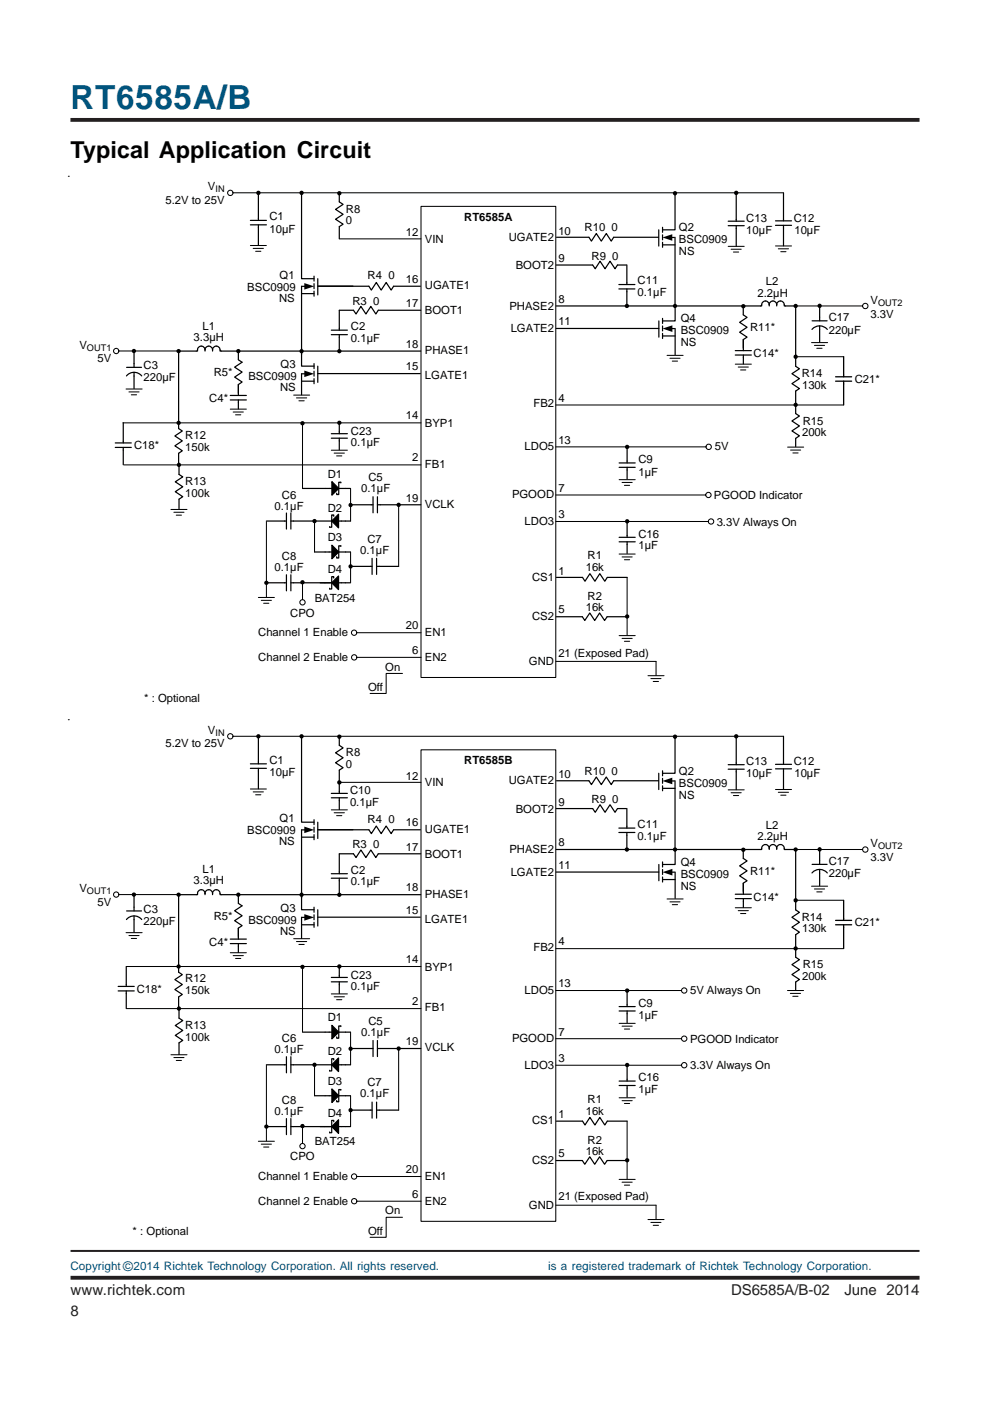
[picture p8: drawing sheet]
<svg xmlns="http://www.w3.org/2000/svg" width="210mm" height="297mm" viewBox="0 0 210 297" stroke-linecap="round" stroke-linejoin="round" font-family="sans-serif">
<path d="M14.9 25.4h180.1M15 270.9h180" fill="none" stroke="#231f20" stroke-width=".81" stroke-linecap="butt"/>
<path d="M15 265.2h180" fill="none" stroke="#231f20" stroke-width=".42"/>
<g fill="none" stroke="#000" stroke-width=".22">
<path d="M49.4 40.9h116.7M53.1 52.1h3.4M53.7 52.7h2.2M54.2 53.3h1.1M72 50.6h17.3M89.3 43.8h28.5v99.8h-28.5zM154.4 52.2h3.4M155 52.8h2.2M155.5 53.4h1.1M164.4 52.1h3.4M165 52.8h2.2M165.5 53.4h1.1"/>
<path d="M25.2 74.4h12.6M141.4 75.3h3.4M142 76h2.2M142.5 76.6h1.2M155.9 77.2h3.4M156.5 77.8h2.2M157 78.4h1.1M168.6 64.9h14.3M168.9 75.6h10M172.1 72.6h3.4M172.7 73.2h2.1M173.2 73.8h1.1"/>
<path d="M26.1 89.7h63.2M26.3 98.6h63M26.7 82.5h3.4M27.3 83.1h2.2M27.8 83.7h1.2M48.8 86.7h3.4M49.4 87.4h2.2M49.9 88h1.2M62.3 83.8h3.4M62.9 84.4h2.1M63.4 85h1.1M64.1 89.7v13.8"/>
<path d="M70.2 95.5h3.5M70.8 96.1h2.2M71.4 96.7h1.1M117.8 94.7h31.9M117.8 85.9h61.1M167 94.8h3.4M167.6 95.4h2.2M168.1 96h1.1M36.2 108h3.4M36.9 108.6h2.1M37.4 109.2h1.1M56.5 110.6v16"/>
<path d="M66.7 110.5v6.5M74.3 103.6v6.9M74.3 117v6.5M84.5 107v13.1M117.8 104.9h31.8M117.8 110.6h32.4M131.3 101.7h3.4M131.3 117.5h3.4M131.9 102.3h2.1M131.9 118.1h2.1M132.4 102.9h1.1M132.4 118.7h1.1"/>
<path d="M54.8 126.7h3.4M55.4 127.3h2.1M55.9 127.9h1.1M64.1 123.6v3.5M75.6 134.1h13.7M75.7 139.4h13.6M131.3 134.8h3.4M131.9 135.4h2.1M132.4 136h1.1M133 122.4v12.3M49.4 156.1h116.7M85.3 142.8h-3.4v4.2h-3.4"/>
<path d="M89.3 159h28.5v99.9h-28.5zM117.9 140.2h21.2v3M137.4 143.3h3.4M138 143.9h2.1M138.5 144.5h1.1M53.1 167.3h3.4M53.7 167.9h2.2M54.2 168.5h1.1M70.2 171.7h3.5M70.8 172.3h2.2M71.4 172.9h1.1M72 165.9h17.3"/>
<path d="M154.4 167.5h3.4M155 168.1h2.2M155.5 168.7h1.1M164.4 167.4h3.4M165 168h2.2M165.5 168.6h1.1M25.2 189.7h12.6M26.7 197.7h3.4M27.3 198.4h2.2M27.8 199h1.2M62.3 199h3.4M62.9 199.6h2.1"/>
<path d="M141.4 190.6h3.4M142 191.2h2.2M142.5 191.8h1.2M155.9 192.5h3.4M156.5 193.1h2.2M157 193.7h1.1M168.6 180.1h14.3M168.9 190.9h9.9M172.1 187.9h3.4M172.7 188.5h2.1M173.2 189.1h1.1M26.7 204.9h62.6"/>
<path d="M26.8 213.8h62.5M48.8 202h3.4M49.4 202.6h2.2M49.9 203.2h1.2M63.4 200.2h1.1M64.1 205v13.8M70.2 210.7h3.5M70.8 211.3h2.2M71.4 212h1.1M74.3 218.8v7M117.8 210h26.7M117.8 201.1h61.1"/>
<path d="M131.3 217h3.4M131.9 217.6h2.1M132.4 218.2h1.1M167 210h3.4M167.6 210.6h2.1M168.1 211.2h1.1M36.2 223.6h3.4M36.9 224.2h2.1M37.4 224.8h1.1M56.5 225.9v16M64.1 238.9v3.5M66.7 225.8v6.5"/>
<path d="M74.3 232.3v6.5M84.5 222.3v13.1M117.8 220.2h26.7M117.8 225.9h26.7M131.3 232.8h3.4M131.9 233.4h2.1M132.4 234h1.1M133 237.7v12.3M54.8 242h3.4M55.4 242.6h2.1M55.9 243.2h1.1M75.6 249.4h13.7"/>
<path d="M75.7 254.7h13.6M85.3 258.1h-3.4v4.2h-3.4M117.9 255.5h21.2v3M131.3 250.1h3.4M131.9 250.6h2.1M132.4 251.3h1.1M137.4 258.6h3.4M138 259.2h2.1M138.5 259.8h1.1"/>
<circle cx="48.8" cy="40.9" r=".57"/>
<circle cx="24.6" cy="74.4" r=".56"/>
<circle cx="183.5" cy="64.9" r=".57"/>
<circle cx="150.3" cy="94.7" r=".57"/>
<circle cx="150.2" cy="104.9" r=".57"/>
<circle cx="150.8" cy="110.6" r=".57"/>
<circle cx="64.1" cy="127.7" r=".57"/>
<circle cx="75.1" cy="134.1" r=".56"/>
<circle cx="75.1" cy="139.4" r=".57"/>
<circle cx="48.8" cy="156.1" r=".57"/>
<circle cx="24.6" cy="189.7" r=".56"/>
<circle cx="183.5" cy="180.1" r=".57"/>
<circle cx="145.1" cy="210" r=".57"/>
<circle cx="145.1" cy="220.2" r=".57"/>
<circle cx="145.1" cy="225.8" r=".57"/>
<circle cx="64.1" cy="243" r=".57"/>
<circle cx="75.1" cy="249.4" r=".56"/>
<circle cx="75.1" cy="254.7" r=".57"/>
</g>
<g fill="none" stroke="#000" stroke-width=".26">
<path d="M53.1 47.7h3.4M53.1 46.7h3.4M54.8 40.8v5.9M54.8 47.7v4.3M63.9 40.8v18.3h2.7M66.6 58.6v1M67.4 59.1v3.4M71.9 41.1v1.7l.8 .5-1.6 1.1 1.6 1-1.6 1.1 1.6 1-.8 .6v2.5M118 56.2h7.7l.5 .8 1-1.6 1.1 1.6 1-1.6 1.1 1.6 .5-.8h1.9M118 50.3h6.9l.5 .8 1-1.6 1.1 1.6 1-1.6 1.1 1.6 .5-.8h9.5M132.9 56.2v4.1M139.7 48.7v3.5"/>
<path d="M140.5 48.2v1.1M140.5 49.8v1M140.5 51.4v1M140.5 51.9h2.6M142.4 50.3h.6M143.1 41v7.7h-2.6M143.1 50.3v14.5M154.4 47.9h3.4M154.4 46.9h3.4M156.1 41v5.9M156.1 47.9v4.3M164.4 47.8h3.4"/>
<path d="M164.4 46.8h3.4M166.1 40.9v5.9M166.1 47.8v4.3M26.8 79.7a2.08 2.08 0 0 1 3.2 0M26.8 77.9h3.2M28.4 74.4v3.5M28.4 78.9v3.5M43.5 74.2a.8 .8 0 0 1 .8-.8 .8 .8 0 0 1 .8 .8M43.5 74.2v.2M43.5 74.2a.81 .81 0 0 0-1-.8 .81 .81 0 0 0-.6 1h-4v16.5l.8 .5-1.6 1 1.6 1.1-1.6 1 1.6 1.1-.8 .5v2.6M45.1 74.2a.81 .81 0 0 1 .9-.8 .81 .81 0 0 1 .7 1h42.5M45.1 74.2v.2"/>
<path d="M50.5 74.5v1.8l.8 .5-1.6 1 1.6 1.1-1.6 1.1 1.6 1-.8 .5v2.3M63.9 73.9v3.7h2.7M63.9 62.3h2.7M63.9 60.7v14.4M63.9 79.2v4.5M64.1 60.7h.6M64.1 79.3h.6M66.6 60.1v1.1M66.6 61.7v1.1M66.6 77.1v1.1M66.6 78.7v1M67.4 60.7h10.8l.5 .8 1.1-1.6 1 1.6 1.1-1.6 1 1.6 .6-.8h5.6"/>
<path d="M67.4 79.2h21.7M67.4 77.6v3.5M70.2 71h3.5M70.2 70h3.5M71.9 71v3.4M89.2 65.8h-9l-.5 .8-1.1-1.6-1 1.6-1.1-1.6-1 1.6-.6-.8h-3v4.2M117.9 69.6h21.8M131.2 61.3h3.4M131.2 60.3h3.4M132.9 61.3v3.4M139.7 68v3.5M140.5 67.5v1.1"/>
<path d="M140.5 69.1v1.1M140.5 70.7v1.1M140.5 71.2h2.6M142.4 69.7h.6M143.1 69.6v5.6M143.1 64.9v3.1h-2.6M155.9 75.3h3.4M155.9 74.3h3.4M157.6 65v1.8l.8 .5-1.6 1 1.6 1.1-1.6 1 1.6 1.1-.8 .5v2.3M157.6 75.3v1.9M163.1 64.6a.82 .82 0 0 0-1-.8 .82 .82 0 0 0-.6 1.1h-43.6M163.1 64.6a.79 .79 0 0 1 .8-.8 .79 .79 0 0 1 .8 .8"/>
<path d="M163.1 64.6v.3M164.7 64.6a.82 .82 0 0 1 .9-.8 .82 .82 0 0 1 .7 1.1h2.4M164.7 64.6v.3M168.7 64.9v12.8l.8 .5-1.6 1 1.6 1.1-1.6 1 1.6 1.1-.8 .5v4.8l.8 .5-1.6 1.1 1.6 1-1.6 1.1 1.6 1-.8 .5v1.8M172.2 69.8a2.14 2.14 0 0 1 3.2 0M172.2 68h3.2M173.8 64.6v3.4M173.8 69.1v3.4M24.4 94.9h3.4M24.4 93.9h3.4M26.1 89.6v4.3M26.1 94.9v3.6"/>
<path d="M38 98.8v1.8l.7 .5-1.5 1.1 1.5 1-1.5 1 1.5 1.1-.7 .5v2.1M48.8 84.8h3.4M48.8 83.8h3.4M50.5 84.8v1.9M63.9 80.8h2.7M66.6 80.3v1.1M70.2 92.9h3.5M70.2 92h3.5M71.9 89.7v2.3M71.9 92.9v2.5M131.3 99.1h3.4M131.3 98.2h3.4"/>
<path d="M133 94.7v3.5M133 99.1v2.4M56.5 110.5h4.2M60.7 108.8v3.4M61.7 110.5h4.9M61.7 108.8v3.4M64.1 103.6h6.3M66.7 110.5h3.6M70.3 110.5v1.3h-.4v-.2M70.4 117h-3.7M70.4 102.1l1.4 1.5-1.4 1.4zM70.4 115.6l1.4 1.4-1.4 1.5z"/>
<path d="M70.8 109.5v-.3h-.5v1.3M71.8 109v2.9l-1.5-1.4zM71.8 110.5h2.5M71.8 103.6v1.3h-.4v-.3M71.8 117v1.3h-.4v-.3M71.8 103.6h2.5M71.8 117h2.5M72.3 102.4v-.2h-.5v1.4M72.3 115.9v-.2h-.5v1.3M74.3 107h4.8M78.9 118.4v3.4M79.1 105.3v3.4"/>
<path d="M79.8 118.4v3.4M80 107h9.2M80 105.3v3.4M131.3 114.9h3.4M131.3 113.9h3.4M133 110.5v3.4M133 114.9v2.4M56.5 123.6h4.2M60.7 121.9v3.4M61.7 123.6h8.6M61.7 121.9v3.4M70.3 123.6l1.5-1.5v2.9z"/>
<path d="M70.3 123.6v1.3h-.4v-.2M70.8 122.6v-.3h-.5v1.3M71.8 123.6h2.5M74.1 120.1h4.8M79.8 120.1h4.7M117.9 130.8h5.6l.5 .8 1-1.6 1.1 1.6 1-1.6 1.1 1.6 .5-.8h4.3M118 122.4h5.5l.5 .8 1.1-1.6 1 1.6 1.1-1.6 1 1.6 .6-.8h4.2M54.8 156v5.9M63.9 156v18.3h2.7M71.9 156.3v1.7l.8 .6-1.6 1 1.6 1.1-1.6 1 1.6 1.1-.8 .5v2.6M143.1 156.2v7.7h-2.6M156.1 156.2v5.9"/>
<path d="M166.1 156.1v6M53.1 162.9h3.4M53.1 161.9h3.4M54.8 162.9v4.3M63.9 175.9v14.5M63.9 177.5h2.7M64.1 176h.6M66.6 173.8v1M66.6 175.4v1M66.6 177v1M67.4 175.9h10.8l.5 .8 1.1-1.6 1 1.6 1.1-1.6 1 1.6 .6-.8h5.6M67.4 174.3v3.5"/>
<path d="M70.2 169.1h3.5M70.2 168.2h3.5M71.9 165.9v2.3M71.9 169.1v2.5M118 171.4h7.7l.5 .8 1-1.6 1.1 1.6 1-1.6 1.1 1.6 .5-.8h1.9M118 165.5h6.9l.5 .9 1-1.7 1.1 1.7 1-1.7 1.1 1.7 .5-.9h9.5M131.2 176.5h3.4M131.2 175.6h3.4M132.9 171.4v4.2M132.9 176.5v3.4M139.7 163.9v3.5M140.5 163.4v1.1"/>
<path d="M140.5 165v1.1M140.5 166.6v1.1M140.5 167.1h2.6M142.4 165.6h.6M143.1 165.5v14.5M154.4 163.1h3.4M154.4 162.1h3.4M156.1 163.1v4.3M163.1 179.9a.82 .82 0 0 0-1-.8 .82 .82 0 0 0-.6 1h-43.6M163.1 179.9a.79 .79 0 0 1 .8-.8 .79 .79 0 0 1 .8 .8M163.1 179.9v.2M164.4 163h3.4"/>
<path d="M164.4 162.1h3.4M164.7 179.9a.82 .82 0 0 1 .9-.8 .82 .82 0 0 1 .7 1h2.4M164.7 179.9v.2M166.1 163v4.3M173.8 179.8v3.5M26.8 195a2.08 2.08 0 0 1 3.2 0M26.8 193.1h3.2M28.4 189.7v3.4M28.4 194.2v3.4M43.5 189.4a.8 .8 0 0 1 .8-.8 .8 .8 0 0 1 .8 .8M43.5 189.4v.3M43.5 189.4a.81 .81 0 0 0-1-.7 .81 .81 0 0 0-.6 1h-4v16.4l.8 .5-1.6 1.1 1.6 1-1.6 1.1 1.6 1-.8 .6v2.6"/>
<path d="M45.1 189.4a.81 .81 0 0 1 .9-.7 .81 .81 0 0 1 .7 1h42.5M45.1 189.4v.3M48.8 199.1h3.4M50.5 189.8v1.7l.8 .5-1.6 1.1 1.6 1.1-1.6 1 1.6 1.1-.8 .5v2.3M63.9 189.2v3.7h2.7M63.9 194.5v4.5M63.9 196.1h2.7M64.1 194.5h.6M66.6 192.3v1.1M66.6 194v1M66.6 195.5v1.1M67.4 194.5h21.7"/>
<path d="M67.4 192.9v3.4M70.2 186.2h3.5M70.2 185.2h3.5M71.9 181h3l.6 .8 1-1.6 1.1 1.6 1-1.6 1.1 1.6 .5-.8h9M71.9 181v4.2M71.9 186.2v3.4M117.9 184.9h21.8M139.7 183.3v3.4M140.5 182.7v1.1M140.5 184.4v1M140.5 185.9v1.1M140.5 186.5h2.6"/>
<path d="M142.4 184.9h.6M143.1 184.9v5.6M143.1 180.2v3.1h-2.6M155.9 190.5h3.4M155.9 189.6h3.4M157.6 180.2v1.8l.8 .5-1.6 1.1 1.6 1-1.6 1.1 1.6 1-.8 .6v2.3M157.6 190.5v1.9M168.7 180.2v12.7l.8 .5-1.6 1.1 1.6 1-1.6 1.1 1.6 1-.8 .6v4.7l.8 .6-1.6 1 1.6 1.1-1.6 1 1.6 1.1-.8 .5v1.8M172.2 185.1a2.14 2.14 0 0 1 3.2 0M172.2 183.3h3.2M173.8 184.3v3.5M25.1 210.1h3.4"/>
<path d="M25.1 209.1h3.4M26.8 205v4.1M26.8 210.1v3.7M38 214.1v1.8l.7 .5-1.5 1 1.5 1.1-1.5 1 1.5 1.1-.7 .5v2.5M48.8 200.1h3.4M50.5 200.1v1.8M64.1 218.8h6.3M70.2 208.2h3.5M70.2 207.2h3.5M70.4 217.4l1.4 1.4-1.4 1.5zM71.8 218.8v1.3h-.4v-.3M71.8 218.8h2.5"/>
<path d="M71.9 204.9v2.3M71.9 208.2v2.4M72.3 217.7v-.2h-.5v1.3M131.3 214.3h3.4M131.3 213.4h3.4M133 210v3.4M133 214.3v2.5M56.5 225.8h4.2M56.5 238.9h4.2M60.7 224v3.5M60.7 237.2v3.4M61.7 225.8h4.9"/>
<path d="M61.7 238.9h8.6M61.7 224v3.5M61.7 237.2v3.4M66.7 232.3h3.7M66.7 225.8h3.6M70.3 225.8v1.3h-.4v-.2M70.3 238.9v1.3h-.4v-.2M70.4 230.9l1.4 1.4-1.4 1.5zM70.8 224.7v-.2h-.5v1.3M70.8 237.8v-.3h-.5v1.4M71.8 224.3v2.9l-1.5-1.4zM71.8 237.4v2.9l-1.5-1.4z"/>
<path d="M71.8 225.8h2.5M71.8 238.9h2.5M71.8 232.3v1.3h-.4v-.3M71.8 232.3h2.5M72.3 231.1v-.1h-.5v1.3M74.1 235.4h4.8M74.3 222.3h4.8M78.9 233.7v3.4M79.1 220.6v3.4M79.8 235.4h4.7M79.8 233.7v3.4M80 222.3h9.2"/>
<path d="M80 220.6v3.4M118 237.7h5.5l.5 .8 1.1-1.6 1 1.6 1.1-1.6 1 1.6 .6-.8h4.2M131.3 230.1h3.4M131.3 229.2h3.4M133 225.8v3.4M133 230.1v2.5M117.9 246.1h5.6l.5 .7 1-1.5 1.1 1.5 1-1.5 1.1 1.5 .5-.7h4.3"/>
</g>
<g fill="none" stroke="#000" stroke-width=".21">
<path d="M14.5 37.4h.1M54.8 40.9v.3M63.9 40.9v.3M71.9 41v.3M143.1 41v.3M156.1 40.9v.3M28.4 74.4v.4M37.9 74.4v.4M50.5 74.4v.4M63.9 74.5v.3M71.9 74.5v.3M132.9 64.9v.3"/>
<path d="M143.1 64.9v.3M157.6 64.9v.4M168.7 64.9v.3M168.7 75.6v.4M173.8 64.8v.4M37.9 89.7v.3M37.9 98.6v.3M64.1 89.7v.4M71.9 89.6v.4M133 94.7v.4M168.7 85.8v.4M66.7 110.5v.3"/>
<path d="M74.3 107.1v.3M84.5 107v.4M133 110.5v.4M56.5 123.6v.3M64.1 123.4v.4M74.3 120.1v.3M133 130.7v.3M14.5 152.6h.1M54.8 156.1v.3M63.9 156.1v.4M71.9 156.2v.3M143.1 156.2v.3"/>
<path d="M156.1 156.1v.4M71.9 165.9v.3M28.4 189.7v.3M37.9 189.7v.3M50.5 189.7v.3M63.9 189.7v.3M71.9 189.7v.3M132.9 180.1v.3M143.1 180.1v.3M157.6 180.2v.3M168.7 180.1v.3M168.7 190.9v.3"/>
<path d="M173.8 180.1v.3M37.9 204.9v.4M37.9 213.8v.4M64.1 205v.3M71.9 204.9v.3M133 210v.3M168.7 201.1v.3M56.5 238.9v.3M64.1 238.7v.4M66.7 225.8v.3M74.3 222.4v.3M74.3 235.4v.3"/>
<path d="M84.5 222.3v.4M133 225.8v.3M133 246v.3"/>
</g>
<g fill="#000">
<path d="M140.5 50.3l2-.6v1.3zM64.5 60l2.1 .7-2.1 .7zM64.5 78.6l2.1 .7-2.1 .7zM140.5 69.7l2.1-.7v1.4zM71.8 109v2.9l-1.5-1.4zM70.4 102.1l1.4 1.5-1.4 1.4zM70.4 115.6l1.4 1.4-1.4 1.5zM70.3 123.6l1.5-1.5v2.9zM64.5 175.3l2.1 .7-2.1 .6zM140.5 165.6l2-.7v1.4zM64.5 193.8l2.1 .7-2.1 .7zM140.5 184.9l2.1-.7v1.4z"/>
<path d="M70.4 217.4l1.4 1.4-1.4 1.5zM71.8 224.3v2.9l-1.5-1.4zM71.8 237.4v2.9l-1.5-1.4zM70.4 230.9l1.4 1.4-1.4 1.5z"/>
<circle cx="54.8" cy="40.9" r=".47"/>
<circle cx="63.9" cy="40.9" r=".46"/>
<circle cx="72" cy="41" r=".47"/>
<circle cx="143.1" cy="41" r=".46"/>
<circle cx="156.1" cy="40.9" r=".47"/>
<circle cx="28.4" cy="74.4" r=".46"/>
<circle cx="37.9" cy="74.4" r=".46"/>
<circle cx="50.5" cy="74.4" r=".46"/>
<circle cx="63.9" cy="74.5" r=".45"/>
<circle cx="72" cy="74.5" r=".46"/>
<circle cx="132.9" cy="64.9" r=".46"/>
<circle cx="143.1" cy="64.9" r=".45"/>
<circle cx="157.6" cy="64.9" r=".47"/>
<circle cx="168.7" cy="75.6" r=".46"/>
<circle cx="168.7" cy="64.9" r=".46"/>
<circle cx="173.8" cy="64.8" r=".45"/>
<circle cx="37.9" cy="89.6" r=".46"/>
<circle cx="37.9" cy="98.6" r=".46"/>
<circle cx="64.1" cy="89.7" r=".46"/>
<circle cx="72" cy="89.6" r=".46"/>
<circle cx="133" cy="94.7" r=".46"/>
<circle cx="168.7" cy="85.8" r=".46"/>
<circle cx="66.7" cy="110.5" r=".45"/>
<circle cx="74.3" cy="107.1" r=".46"/>
<circle cx="84.5" cy="107" r=".46"/>
<circle cx="133" cy="110.5" r=".47"/>
<circle cx="56.5" cy="123.6" r=".46"/>
<circle cx="64.1" cy="123.4" r=".46"/>
<circle cx="74.3" cy="120.1" r=".45"/>
<circle cx="133" cy="130.7" r=".46"/>
<circle cx="54.8" cy="156.1" r=".47"/>
<circle cx="63.9" cy="156.1" r=".46"/>
<circle cx="72" cy="156.2" r=".47"/>
<circle cx="143.1" cy="156.2" r=".46"/>
<circle cx="156.1" cy="156.1" r=".47"/>
<circle cx="72" cy="165.9" r=".47"/>
<circle cx="28.4" cy="189.7" r=".46"/>
<circle cx="37.9" cy="189.7" r=".46"/>
<circle cx="50.5" cy="189.7" r=".46"/>
<circle cx="63.9" cy="189.7" r=".45"/>
<circle cx="72" cy="189.7" r=".46"/>
<circle cx="132.9" cy="180.1" r=".46"/>
<circle cx="143.1" cy="180.1" r=".45"/>
<circle cx="157.6" cy="180.2" r=".47"/>
<circle cx="168.7" cy="190.9" r=".46"/>
<circle cx="168.7" cy="180.1" r=".46"/>
<circle cx="173.8" cy="180.1" r=".46"/>
<circle cx="37.9" cy="204.9" r=".46"/>
<circle cx="37.9" cy="213.8" r=".46"/>
<circle cx="64.1" cy="205" r=".46"/>
<circle cx="72" cy="204.9" r=".46"/>
<circle cx="133" cy="210" r=".46"/>
<circle cx="168.7" cy="201.1" r=".46"/>
<circle cx="56.5" cy="238.9" r=".46"/>
<circle cx="64.1" cy="238.7" r=".46"/>
<circle cx="66.7" cy="225.8" r=".46"/>
<circle cx="74.3" cy="222.4" r=".46"/>
<circle cx="74.3" cy="235.4" r=".45"/>
<circle cx="84.5" cy="222.3" r=".46"/>
<circle cx="133" cy="225.8" r=".47"/>
<circle cx="133" cy="246" r=".46"/>
</g>
<path d="M177.2 79.9h3.4M178.9 75.6v4.3M177.2 80.8h3.4M178.9 80.8v5M177.2 196.1h3.4M177.2 195.1h3.4M178.9 190.9v4.2M178.9 196.1v5" fill="none" stroke="#000" stroke-width=".28"/>
<text font-size="7.1" fill="#00547d" x="14.9" y="23.2">RT6585A/B</text>
<text font-size="4.9" x="14.9" y="33.5">Typical Application Circuit</text>
<g font-size="3.2" fill="#231f20">
<text x="14.9" y="274.5">www.richtek.com</text>
<text x="155" y="274.5">DS6585A/B-02</text>
<text x="179.1" y="274.5">June 2014</text>
<text x="14.9" y="279">8</text>
</g>
<text font-size="2.8" fill="#00547d" x="26.1" y="269.5">©</text>
<g font-size="2.5" fill="#00547d">
<text x="14.9" y="269.3">Copyright</text>
<text x="28.3" y="269.3">2014 Richtek Technology Corporation. All rights reserved.</text>
<text x="116.2" y="269.3">is a registered trademark of Richtek Technology Corporation.</text>
</g>
<g font-size="2.4">
<text x="44.1" y="40.4">V</text>
<text x="35.1" y="43.2">5.2V to 25V</text>
<text x="57.1" y="46.7">C1</text>
<text x="73.4" y="45.1">R8</text>
<text x="73.4" y="47.6">0</text>
<text x="98.4" y="46.8">RT6585A</text>
<text x="158.2" y="47">C13</text>
<text x="168.3" y="47">C12</text>
<text x="57.1" y="49.4">10µF</text>
<text x="86.1" y="50.1">12</text>
<text x="90.1" y="51.4">VIN</text>
<text x="107.9" y="51">UGATE2</text>
<text x="118.4" y="49.8">10</text>
<text x="123.9" y="49">R10 0</text>
<text x="144" y="51.6">BSC0909</text>
<text x="144" y="49">Q2</text>
<text x="158.2" y="49.5">10µF</text>
<text x="168.4" y="49.5">10µF</text>
<text x="59.3" y="59.1">Q1</text>
<text x="77.9" y="59.2">R4 0</text>
<text x="109.4" y="57.1">BOOT2</text>
<text x="118.4" y="55.6">9</text>
<text x="125.4" y="55.1">R9 0</text>
<text x="144" y="54.1">NS</text>
<text x="52.4" y="61.6">BSC0909</text>
<text x="59.2" y="63.9">NS</text>
<text x="74.7" y="64.6">R3 0</text>
<text x="86.1" y="65.1">17</text>
<text x="86.1" y="60">16</text>
<text x="90.1" y="61.3">UGATE1</text>
<text x="108" y="65.6">PHASE2</text>
<text x="118.4" y="64.2">8</text>
<text x="135.2" y="60.3">C11</text>
<text x="135.2" y="62.8">0.1µF</text>
<text x="160.6" y="62.9">2.2µH</text>
<text x="162.4" y="60.5">L2</text>
<text x="184.6" y="64.4">V</text>
<text x="42.9" y="69.9">L1</text>
<text x="74.4" y="70">C2</text>
<text x="90.1" y="66.6">BOOT1</text>
<text x="108.3" y="70.4">LGATE2</text>
<text x="118.4" y="69">11</text>
<text x="144.3" y="68.3">Q4</text>
<text x="144.3" y="70.8">BSC0909</text>
<text x="159" y="70.3">R11*</text>
<text x="175.7" y="68.1">C17</text>
<text x="175.7" y="70.7">220µF</text>
<text x="184.6" y="67.3">3.3V</text>
<text x="16.8" y="73.9">V</text>
<text x="20.7" y="76.7">5V</text>
<text x="41" y="72.3">3.3µH</text>
<text x="74.4" y="72.5">0.1µF</text>
<text x="86.1" y="73.7">18</text>
<text x="90.1" y="75.1">PHASE1</text>
<text x="144.3" y="73.4">NS</text>
<text x="159.8" y="75.7">C14*</text>
<text x="30.4" y="80.8">220µF</text>
<text x="30.5" y="78.3">C3</text>
<text x="45.3" y="79.8">R5*</text>
<text x="52.7" y="80.6">BSC0909</text>
<text x="59.4" y="83">NS</text>
<text x="59.5" y="78">Q3</text>
<text x="86.1" y="78.5">15</text>
<text x="90.1" y="80.4">LGATE1</text>
<text x="170" y="80">R14</text>
<text x="170.1" y="82.4">130k</text>
<text x="181.2" y="81.1">C21*</text>
<text x="44.4" y="85.3">C4*</text>
<text x="86.1" y="88.9">14</text>
<text x="113.1" y="86.4">FB2</text>
<text x="118.4" y="85.2">4</text>
<text x="28.4" y="95.2">C18*</text>
<text x="39.3" y="93">R12</text>
<text x="39.3" y="95.5">150k</text>
<text x="74.4" y="94.5">0.1µF</text>
<text x="74.4" y="92.2">C23</text>
<text x="90.1" y="90.6">BYP1</text>
<text x="111.2" y="95.5">LDO5</text>
<text x="118.4" y="94">13</text>
<text x="151.5" y="95.5">5V</text>
<text x="170.1" y="92.4">200k</text>
<text x="170.2" y="90">R15</text>
<text x="69.5" y="101.3">D1</text>
<text x="78.1" y="102">C5</text>
<text x="87.4" y="97.8">2</text>
<text x="90.1" y="99.2">FB1</text>
<text x="135.4" y="98.1">C9</text>
<text x="135.4" y="100.8">1µF</text>
<text x="39.3" y="102.9">R13</text>
<text x="39.3" y="105.4">100k</text>
<text x="59.8" y="105.7">C6</text>
<text x="76.6" y="104.3">0.1µF</text>
<text x="86.1" y="106.4">19</text>
<text x="90.1" y="107.6">VCLK</text>
<text x="108.6" y="105.6">PGOOD</text>
<text x="118.4" y="104.4">7</text>
<text x="151.4" y="105.8">PGOOD Indicator</text>
<text x="58.2" y="108">0.1µF</text>
<text x="69.5" y="108.5">D2</text>
<text x="111.2" y="111.4">LDO3</text>
<text x="118.4" y="109.9">3</text>
<text x="135.4" y="114">C16</text>
<text x="152" y="111.5">3.3V Always On</text>
<text x="59.8" y="118.7">C8</text>
<text x="69.5" y="114.7">D3</text>
<text x="76.4" y="117.4">0.1µF</text>
<text x="77.9" y="115">C7</text>
<text x="124.6" y="118.6">R1</text>
<text x="135.4" y="116.4">1µF</text>
<text x="58.2" y="121">0.1µF</text>
<text x="69.5" y="121.4">D4</text>
<text x="112.8" y="123.1">CS1</text>
<text x="118.4" y="121.8">1</text>
<text x="124.2" y="121.1">16k</text>
<text x="61.5" y="130.7">CPO</text>
<text x="66.7" y="127.6">BAT254</text>
<text x="112.8" y="131.4">CS2</text>
<text x="118.4" y="130">5</text>
<text x="124.2" y="129.6">16k</text>
<text x="124.6" y="127.3">R2</text>
<text x="54.7" y="134.9">Channel 1 Enable</text>
<text x="86.1" y="133.4">20</text>
<text x="90.1" y="134.9">EN1</text>
<text x="54.8" y="140.1">Channel 2 Enable</text>
<text x="81.7" y="142.2">On</text>
<text x="87.4" y="138.7">6</text>
<text x="90.1" y="140.1">EN2</text>
<text x="112.2" y="140.9">GND</text>
<text x="118.4" y="139.2">21 (Exposed Pad)</text>
<text x="30.6" y="148.7">* : Optional</text>
<text x="78" y="146.4">Off</text>
<text x="44.1" y="155.6">V</text>
<text x="35.1" y="158.4">5.2V to 25V</text>
<text x="57.1" y="161.9">C1</text>
<text x="73.4" y="160.3">R8</text>
<text x="57.1" y="164.6">10µF</text>
<text x="73.4" y="162.8">0</text>
<text x="86.1" y="165.3">12</text>
<text x="90.1" y="166.6">VIN</text>
<text x="98.4" y="162">RT6585B</text>
<text x="107.9" y="166.3">UGATE2</text>
<text x="118.4" y="165">10</text>
<text x="123.9" y="164.3">R10 0</text>
<text x="144" y="166.8">BSC0909</text>
<text x="144" y="164.3">Q2</text>
<text x="158.2" y="164.8">10µF</text>
<text x="158.2" y="162.2">C13</text>
<text x="168.3" y="162.2">C12</text>
<text x="168.4" y="164.8">10µF</text>
<text x="74.2" y="168.4">C10</text>
<text x="74.2" y="170.9">0.1µF</text>
<text x="109.4" y="172.3">BOOT2</text>
<text x="118.4" y="170.8">9</text>
<text x="125.4" y="170.3">R9 0</text>
<text x="144" y="169.4">NS</text>
<text x="52.4" y="176.8">BSC0909</text>
<text x="59.2" y="179.2">NS</text>
<text x="59.3" y="174.4">Q1</text>
<text x="74.7" y="179.8">R3 0</text>
<text x="77.9" y="174.5">R4 0</text>
<text x="86.1" y="175.2">16</text>
<text x="90.1" y="176.5">UGATE1</text>
<text x="118.4" y="179.5">8</text>
<text x="135.2" y="175.5">C11</text>
<text x="135.2" y="178.1">0.1µF</text>
<text x="160.6" y="178.2">2.2µH</text>
<text x="162.4" y="175.8">L2</text>
<text x="184.6" y="179.6">V</text>
<text x="42.9" y="185.1">L1</text>
<text x="74.4" y="185.3">C2</text>
<text x="86.1" y="180.4">17</text>
<text x="90.1" y="181.8">BOOT1</text>
<text x="108" y="180.9">PHASE2</text>
<text x="108.3" y="185.6">LGATE2</text>
<text x="118.4" y="184.2">11</text>
<text x="144.3" y="183.5">Q4</text>
<text x="159" y="185.5">R11*</text>
<text x="175.7" y="183.4">C17</text>
<text x="175.7" y="186">220µF</text>
<text x="184.6" y="182.6">3.3V</text>
<text x="16.8" y="189.2">V</text>
<text x="20.7" y="192">5V</text>
<text x="41" y="187.5">3.3µH</text>
<text x="74.4" y="187.7">0.1µF</text>
<text x="86.1" y="189">18</text>
<text x="90.1" y="190.3">PHASE1</text>
<text x="144.3" y="186.1">BSC0909</text>
<text x="144.3" y="188.6">NS</text>
<text x="159.8" y="191.1">C14*</text>
<text x="30.4" y="196">220µF</text>
<text x="30.5" y="193.6">C3</text>
<text x="45.3" y="195.1">R5*</text>
<text x="52.7" y="195.8">BSC0909</text>
<text x="59.5" y="193.3">Q3</text>
<text x="86.1" y="193.8">15</text>
<text x="90.1" y="195.6">LGATE1</text>
<text x="170" y="195.2">R14</text>
<text x="170.1" y="197.6">130k</text>
<text x="181.2" y="196.4">C21*</text>
<text x="44.4" y="200.6">C4*</text>
<text x="59.4" y="198.3">NS</text>
<text x="113.1" y="201.6">FB2</text>
<text x="118.4" y="200.5">4</text>
<text x="39.3" y="208.3">R12</text>
<text x="74.4" y="209.9">0.1µF</text>
<text x="74.4" y="207.6">C23</text>
<text x="86.1" y="204.2">14</text>
<text x="90.1" y="205.9">BYP1</text>
<text x="118.4" y="209.3">13</text>
<text x="170.1" y="207.7">200k</text>
<text x="170.2" y="205.3">R15</text>
<text x="29" y="210.4">C18*</text>
<text x="39.3" y="210.8">150k</text>
<text x="87.4" y="213">2</text>
<text x="90.1" y="214.4">FB1</text>
<text x="111.2" y="210.7">LDO5</text>
<text x="135.4" y="213.4">C9</text>
<text x="146.3" y="210.7">5V Always On</text>
<text x="39.3" y="218.1">R13</text>
<text x="39.3" y="220.7">100k</text>
<text x="59.8" y="221">C6</text>
<text x="69.5" y="216.5">D1</text>
<text x="76.6" y="219.6">0.1µF</text>
<text x="78.1" y="217.2">C5</text>
<text x="86.1" y="221.6">19</text>
<text x="108.6" y="220.9">PGOOD</text>
<text x="118.4" y="219.7">7</text>
<text x="135.4" y="216.1">1µF</text>
<text x="146.3" y="221.1">PGOOD Indicator</text>
<text x="58.2" y="223.3">0.1µF</text>
<text x="69.5" y="223.7">D2</text>
<text x="90.1" y="222.9">VCLK</text>
<text x="111.2" y="226.7">LDO3</text>
<text x="118.4" y="225.2">3</text>
<text x="146.3" y="226.7">3.3V Always On</text>
<text x="69.5" y="230">D3</text>
<text x="76.4" y="232.7">0.1µF</text>
<text x="77.9" y="230.3">C7</text>
<text x="124.6" y="233.9">R1</text>
<text x="135.4" y="229.3">C16</text>
<text x="135.4" y="231.7">1µF</text>
<text x="58.2" y="236.3">0.1µF</text>
<text x="59.8" y="234">C8</text>
<text x="69.5" y="236.7">D4</text>
<text x="112.8" y="238.4">CS1</text>
<text x="118.4" y="237.1">1</text>
<text x="124.2" y="236.4">16k</text>
<text x="66.7" y="242.8">BAT254</text>
<text x="118.4" y="245.3">5</text>
<text x="124.2" y="244.8">16k</text>
<text x="124.6" y="242.5">R2</text>
<text x="54.7" y="250.2">Channel 1 Enable</text>
<text x="61.5" y="246">CPO</text>
<text x="86.1" y="248.7">20</text>
<text x="90.1" y="250.2">EN1</text>
<text x="112.8" y="246.7">CS2</text>
<text x="54.8" y="255.4">Channel 2 Enable</text>
<text x="81.7" y="257.5">On</text>
<text x="87.4" y="254">6</text>
<text x="90.1" y="255.4">EN2</text>
<text x="112.2" y="256.2">GND</text>
<text x="118.4" y="254.5">21 (Exposed Pad)</text>
<text x="28.1" y="261.9">* : Optional</text>
<text x="78" y="261.7">Off</text>
</g>
<g font-size="1.9">
<text x="45.7" y="40.8">IN</text>
<text x="186.2" y="64.8">OUT2</text>
<text x="18.4" y="74.3">OUT1</text>
<text x="45.7" y="156">IN</text>
<text x="186.2" y="180.1">OUT2</text>
<text x="18.4" y="189.6">OUT1</text>
</g>
</svg>
